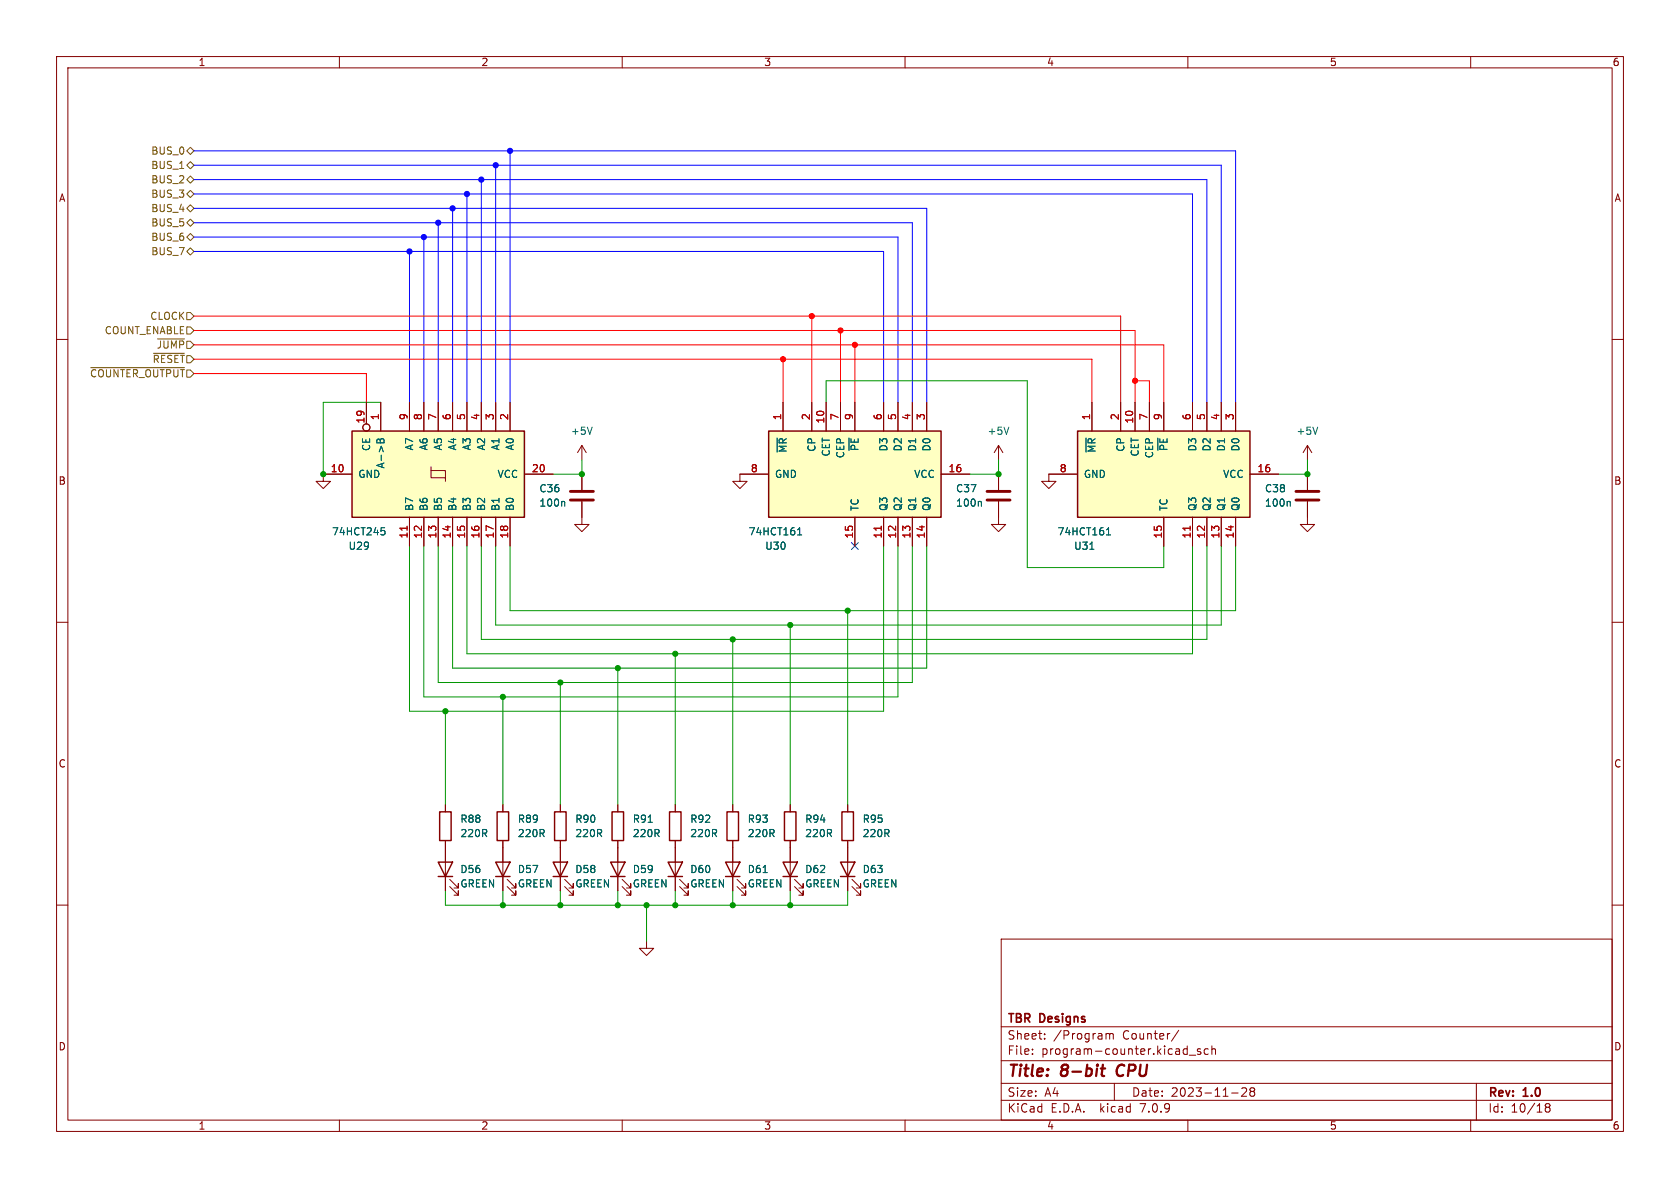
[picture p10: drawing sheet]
<svg xmlns="http://www.w3.org/2000/svg" width="297mm" height="210mm" viewBox="0 0 297 210" stroke-linecap="round" stroke-linejoin="round" font-family="sans-serif">
<g fill="none" stroke="#840000" stroke-width=".18">
<path d="M10 10h277v190h-277zM12 12h273v186h-273zM60 10v2M110 10v2M160 10v2M210 10v2M260 10v2M10 60h2M285 60h2M64.8 71.1v3.8M67.3 71.1v5.1M72.4 71.1v5.1"/>
<path d="M74.9 71.1v5.1M77.5 71.1v5.1M80 71.1v5.1M82.5 71.1v5.1M85.1 71.1v5.1M87.6 71.1v5.1M90.2 71.1v5.1M102.9 78.7l-.8 1.3M102.9 78.7v2.6M102.9 78.7l.7 1.3M138.4 71.1v5.1M143.5 71.1v5.1"/>
<path d="M146 71.1v5.1M148.6 71.1v5.1M151.1 71.1v5.1M156.2 71.1v5.1M158.7 71.1v5.1M161.3 71.1v5.1M163.8 71.1v5.1M176.5 78.7v2.6M176.5 78.7l-.7 1.3M176.5 78.7l.8 1.3M193 71.1v5.1M198.1 71.1v5.1"/>
<path d="M200.7 71.1v5.1M203.2 71.1v5.1M205.7 71.1v5.1M210.8 71.1v5.1M213.4 71.1v5.1M215.9 71.1v5.1M218.4 71.1v5.1M231.1 78.7l-.7 1.3M231.1 78.7v2.6M231.1 78.7l.8 1.3M62.2 83.8h-5.1v1.3h1.3l-1.3 1.3-1.2-1.3h1.2M72.4 91.4v5.1"/>
<path d="M74.9 91.4v5.1M76.2 83.2h2.5v1.3M76.2 82.6v1.9h2.5v.6M77.5 91.4v5.1M80 91.4v5.1M82.5 91.4v5.1M85.1 91.4v5.1M87.6 91.4v5.1M90.2 91.4v5.1M92.7 83.8h5.1M102.9 88.6v4.1h1.2l-1.2 1.3-1.3-1.3h1.3M102.9 83.8v2.8"/>
<path d="M135.9 83.8h-5.1v1.3h1.3l-1.3 1.3-1.3-1.3h1.3M151.1 91.4v5.1M156.2 91.4v5.1M158.7 91.4v5.1M161.3 91.4v5.1M163.8 91.4v5.1M166.4 83.8h5M176.5 88.6v4.1h1.3l-1.3 1.3-1.2-1.3h1.2M176.5 83.8v2.8M190.5 83.8h-5.1v1.3h1.3l-1.3 1.3-1.3-1.3h1.3M205.7 91.4v5.1M210.8 91.4v5.1"/>
<path d="M213.4 91.4v5.1M215.9 91.4v5.1M218.4 91.4v5.1M221 83.8h5.1M231.1 88.6v4.1h1.3l-1.3 1.3-1.2-1.3h1.2M231.1 83.8v2.8M10 110h2M285 110h2M10 160h2M78.7 142.2v1.3M78.7 148.6v8.9M79.5 156.7l1.5 1.5v-.7v.7h-.7"/>
<path d="M79.5 155.4l1.5 1.6v-.8v.8h-.7M88.9 142.2v1.3M88.9 148.6v8.9M89.7 156.7l1.5 1.5v-.7v.7h-.8M89.7 155.4l1.5 1.6v-.8v.8h-.8M99.1 142.2v1.3M99.1 148.6v8.9M99.8 156.7l1.5 1.5v-.7v.7h-.7M99.8 155.4l1.5 1.6v-.8v.8h-.7M109.2 142.2v1.3M109.2 148.6v8.9M110 156.7l1.5 1.5v-.7v.7h-.8"/>
<path d="M110 155.4l1.5 1.6v-.8v.8h-.8M119.4 142.2v1.3M119.4 148.6v8.9M120.1 156.7l1.6 1.5v-.7v.7h-.8M120.1 155.4l1.6 1.6v-.8v.8h-.8M129.5 142.2v1.3M129.5 148.6v8.9M130.3 156.7l1.5 1.5v-.7v.7h-.7M130.3 155.4l1.5 1.6v-.8v.8h-.7M139.7 142.2v1.3M139.7 148.6v8.9M140.5 156.7l1.5 1.5v-.7v.7h-.8"/>
<path d="M140.5 155.4l1.5 1.6v-.8v.8h-.8M149.9 142.2v1.3M149.9 148.6v8.9M150.6 156.7l1.5 1.5v-.7v.7h-.7M150.6 155.4l1.5 1.6v-.8v.8h-.7M285 160h2M114.3 166.4v1.2h1.3l-1.3 1.3-1.3-1.3h1.3M177 166h108v32h-108zM60 198v2M110 198v2M160 198v2M177 194.5h108"/>
<path d="M177 191.5h108M177 187.5h108M177 181.5h108M182.5 186.3v.1M182.5 185.5v.1M184.7 183.6v.1M184.7 182.8v.1M195.5 182.7v1M195.5 182.8l.5-.1 .2 .2M196.2 182.9l.2-.2 .3 .1 .1 .9M196.2 182.9v.8M197 191.5v3"/>
<path d="M208.4 182.1l-1.3 2M210 198v2M210.2 186.5h1.2M212.2 185.5l-.3-.1-.2 .2v.2l.5 .2v.3h-.5M213.6 185.5l-.4-.1-.3 .3v.4l.1 .2h.6M214.2 185.5l.3-.1 .3 .1 .1 .9M214.2 184.9v1.5M217.7 193.2h1.2M219.5 192.4l.6-.1 .2 .1 .1 .3-.9 1.1h.9M221.2 192.9l-.2-.2 .2-.4 .5 .1 .1 .2-.3 .3M221.2 192.9l-.2 .3v.3l.2 .3 .5-.1 .1-.2-.1-.4-.2-.2M221.2 192.9h.3"/>
<path d="M260 198v2M261 191.5v6.5M273.5 195.7l-.3-.2 .3-.4h.2l.3 .3-.3 .3M273.5 195.7l-.3 .3v.3l.3 .3h.2l.3-.3v-.4l-.3-.2M273.5 195.7h.2"/>
<circle cx="64.8" cy="75.6" r=".63"/>
</g>
<path d="M194.6 188.9h.8M195 188.2l-.2 1.7v.2l.4 .1M197.7 188.5a1.27 1.27 0 0 0 0 1.6" fill="none" stroke="#840000" stroke-width=".4"/>
<g fill="#ffffc2" stroke="#ffffc2" stroke-width=".18">
<path d="M190.5 76.2h30.5v15.2h-30.5z"/>
<path d="M62.2 76.2h30.5v15.2h-30.5z"/>
<path d="M135.9 76.2h30.5v15.2h-30.5z"/>
</g>
<g fill="none" stroke="#840000" stroke-width=".25">
<path d="M62.2 76.2h30.5v15.2h-30.5zM135.9 76.2h30.5v15.2h-30.5zM190.5 76.2h30.5v15.2h-30.5zM77.5 152.4h2.5l-1.3 2.5zM77.5 154.9h2.5M77.7 143.5h2.1v5.1h-2.1zM87.6 152.4h2.6l-1.3 2.5zM87.6 154.9h2.6M87.9 143.5h2v5.1h-2zM97.8 152.4h2.5l-1.2 2.5zM97.8 154.9h2.5M98 143.5h2.1v5.1h-2.1z"/>
<path d="M107.9 152.4h2.6l-1.3 2.5zM107.9 154.9h2.6M108.2 143.5h2v5.1h-2zM118.1 152.4h2.5l-1.2 2.5zM118.1 154.9h2.5M118.4 143.5h2v5.1h-2zM128.3 152.4h2.5l-1.3 2.5zM128.3 154.9h2.5M128.5 143.5h2.1v5.1h-2.1zM138.4 152.4h2.6l-1.3 2.5zM138.4 154.9h2.6M138.7 143.5h2v5.1h-2z"/>
<path d="M148.6 152.4h2.5l-1.2 2.5zM148.6 154.9h2.5M148.8 143.5h2.1v5.1h-2.1z"/>
</g>
<g fill="none" stroke="#006464" stroke-width=".18">
<path d="M66.7 77.7l.3-.1 .2 .3 .1-.3h.3l.3 .2v.5h-1.3zM67.2 77.9v.4M104.7 75.5l-.4 1.3M137.4 77.4v2.5M178.3 75.5l-.4 1.3M192 77.4v2.5M233 75.5l-.5 1.3M67.4 93.3h.6M67.5 93.8h.3l.3 .2-.2 .5-.4 .1M99.7 88.6l.1 .2v.7M141 94.6h.7M141 93.7l.4-.4v1.3"/>
<path d="M173.3 88.6l.2 .2v.7M192.7 97.1h.7M195.6 94.6h.7M195.6 93.7l.4-.4v1.3M227.9 88.6l.2 .2v.7M114.6 145.4h.7M134.9 154.2h.7"/>
</g>
<path d="M72 93v.7M155.8 93v.7M210.4 93v.7" fill="none" stroke="#a90000" stroke-width=".18"/>
<path d="M100.8 88.4h4.1M100.8 86.9h4.1M174.5 88.4h4.1M174.5 86.9h4.1M229.1 88.4h4.1M229.1 86.9h4.1" fill="none" stroke="#840000" stroke-width=".51"/>
<g fill="none" stroke="#725600" stroke-width=".18">
<path d="M33 36.8l.7-.6 .6 .6-.6 .7zM33 26.7l.7-.7 .6 .7-.6 .6zM33 29.2l.7-.6 .6 .6-.6 .6zM33 39.4l.7-.7 .6 .7-.6 .6zM33.7 33.7l.6 .6-.6 .6-.7-.6zM33.7 31.1l.6 .7-.6 .6-.7-.6zM27.8 59.9h4.8M33 41.9l.7-.6 .6 .6-.6 .6zM33 44.5l.7-.7 .6 .7-.6 .6zM33 57.8h.7l.6 .6-.6 .7h-.7zM33 55.2h.7l.6 .7-.6 .6h-.7zM16 65h16.6"/>
<path d="M27.1 62.5h5.5"/>
</g>
<g fill="none" stroke="#009600" stroke-width=".18">
<path d="M67.3 71.1h-10.2v12.7M146 71.1v-3.8h35.6v33h24.1v-3.8M72.4 96.5v29.2h83.8v-29.2M74.9 96.5v26.7h83.8v-26.7M77.5 96.5v24.2h83.8v-24.2M80 96.5v21.6h83.8v-21.6M82.5 96.5v19.1h128.3v-19.1M85.1 96.5v16.5h128.3v-16.5M87.6 96.5v14h128.3v-14M90.2 96.5v11.5h128.2v-11.5M102.9 81.3v2.5h-5.1M176.5 81.3v2.5h-5.1"/>
<path d="M231.1 81.3v2.5h-5M109.2 118.1v24.1M119.4 115.6v26.6M129.5 113v29.2M139.7 110.5v31.7M149.9 108v34.2M78.7 125.7v16.5M88.9 123.2v19M99.1 120.7v21.5M78.7 157.5v2.5h71.2v-2.5M88.9 157.5v2.5M99.1 157.5v2.5"/>
<path d="M109.2 157.5v2.5M119.4 157.5v2.5M129.5 157.5v2.5M139.7 157.5v2.5M114.3 160v6.4"/>
</g>
<path d="M34.3 55.9h163.8v15.2M34.3 58.4h166.4v12.7M143.5 55.9v15.2M148.6 58.4v12.7M34.3 66h30.5v5.1M34.3 63.5h158.7v7.6M34.3 61h171.4v10.1M138.4 63.5v7.6M151.1 61v10.1M200.7 67.3h2.5v3.8" fill="none" stroke="#f00" stroke-width=".18"/>
<g fill="none" stroke="#00f" stroke-width=".18">
<path d="M34.3 31.8h179.1v39.3M34.3 39.4h127v31.7M34.3 36.8h129.5v34.3M34.3 34.3h176.5v36.8M34.3 29.2h181.6v41.9M34.3 26.7h184.1v44.4M77.5 39.4v31.7M80 36.8v34.3M82.5 34.3v36.8M85.1 31.8v39.3M87.6 29.2v41.9M90.2 26.7v44.4"/>
<path d="M34.3 44.5h121.9v26.6M34.3 41.9h124.4v29.2M72.4 44.5v26.6M74.9 41.9v29.2"/>
</g>
<path d="M150.5 95.9l1.2 1.2M151.7 95.9l-1.2 1.2" fill="none" stroke="#000084" stroke-width=".18"/>
<g fill="#009600" stroke="#009600" stroke-width=".18">
<circle cx="88.9" cy="123.2" r=".46"/>
<circle cx="78.7" cy="125.7" r=".46"/>
<circle cx="88.9" cy="160" r=".46"/>
<circle cx="99.1" cy="160" r=".46"/>
<circle cx="129.5" cy="113" r=".46"/>
<circle cx="119.4" cy="115.6" r=".46"/>
<circle cx="139.7" cy="160" r=".46"/>
<circle cx="129.5" cy="160" r=".46"/>
<circle cx="99.1" cy="120.7" r=".46"/>
<circle cx="109.2" cy="118.1" r=".46"/>
<circle cx="139.7" cy="110.5" r=".46"/>
<circle cx="149.9" cy="108" r=".46"/>
<circle cx="57.1" cy="83.8" r=".46"/>
<circle cx="102.9" cy="83.8" r=".46"/>
<circle cx="109.2" cy="160" r=".46"/>
<circle cx="114.3" cy="160" r=".46"/>
<circle cx="119.4" cy="160" r=".46"/>
<circle cx="231.1" cy="83.8" r=".46"/>
<circle cx="176.5" cy="83.8" r=".46"/>
</g>
<g fill="#00f" stroke="#00f" stroke-width=".18">
<circle cx="72.4" cy="44.5" r=".46"/>
<circle cx="74.9" cy="41.9" r=".46"/>
<circle cx="77.5" cy="39.4" r=".46"/>
<circle cx="90.2" cy="26.7" r=".46"/>
<circle cx="82.5" cy="34.3" r=".46"/>
<circle cx="85.1" cy="31.8" r=".46"/>
<circle cx="87.6" cy="29.2" r=".46"/>
<circle cx="80" cy="36.8" r=".46"/>
</g>
<g fill="#f00" stroke="#f00" stroke-width=".18">
<circle cx="138.4" cy="63.5" r=".46"/>
<circle cx="151.1" cy="61" r=".46"/>
<circle cx="143.5" cy="55.9" r=".46"/>
<circle cx="148.6" cy="58.4" r=".46"/>
<circle cx="200.7" cy="67.3" r=".46"/>
</g>
<g font-size="2.8" fill="#840000">
<text x="178" y="190.9">Title:</text>
<text x="187.7" y="190.9">8-bit</text>
<text x="198.3" y="190.9">CPU</text>
</g>
<g font-size="2.1" fill="#840000">
<text x="178" y="184">Sheet:</text>
<text x="178" y="181.2">TBR</text>
<text x="183.9" y="181.2">Designs</text>
<text x="186.2" y="184">/Program</text>
<text x="198.5" y="184">Counter/</text>
<text x="178" y="186.7">File:</text>
<text x="184.1" y="186.7">program-counter.kicad_sch</text>
<text x="178" y="196.9">KiCad</text>
<text x="178" y="194.1">Size:</text>
<text x="184.7" y="194.1">A4</text>
<text x="185.7" y="196.9">E.D.A.</text>
<text x="194.6" y="196.9">kicad</text>
<text x="200" y="194.1">Date:</text>
<text x="201.8" y="196.9">7.0.9</text>
<text x="207" y="194.1">2023-11-28</text>
<text x="263" y="194.3">Rev:</text>
<text x="263" y="196.9">Id:</text>
<text x="267.1" y="196.9">10/18</text>
<text x="269.4" y="194.3">1.0</text>
</g>
<g font-size="1.8" fill="#840000">
<text x="35" y="11.9">1</text>
<text x="85" y="11.9">2</text>
<text x="135" y="11.9">3</text>
<text x="185" y="11.9">4</text>
<text x="235" y="11.9">5</text>
<text x="285" y="11.9">6</text>
<text x="10.3" y="35.9">A</text>
<text x="285.3" y="35.9">A</text>
<text x="10.3" y="85.9">B</text>
<text x="285.3" y="85.9">B</text>
<text x="10.3" y="135.9">C</text>
<text x="285.3" y="135.9">C</text>
<text x="10.3" y="185.9">D</text>
<text x="285.3" y="185.9">D</text>
<text x="35" y="199.9">1</text>
<text x="85" y="199.9">2</text>
<text x="135" y="199.9">3</text>
<text x="185" y="199.9">4</text>
<text x="235" y="199.9">5</text>
<text x="285" y="199.9">6</text>
</g>
<g font-size="1.8" fill="#725600">
<text x="26.6" y="27.5">BUS_0</text>
<text x="26.6" y="35.2">BUS_3</text>
<text x="26.6" y="32.6">BUS_2</text>
<text x="26.6" y="30.1">BUS_1</text>
<text x="26.6" y="37.7">BUS_4</text>
<text x="26.6" y="40.2">BUS_5</text>
<text x="26.6" y="42.8">BUS_6</text>
<text x="26.6" y="45.3">BUS_7</text>
<text x="18.4" y="59.3">COUNT_ENABLE</text>
<text x="26.5" y="56.7">CLOCK</text>
<text x="26.9" y="64.4">~{RESET}</text>
<text x="27.6" y="61.8">~{JUMP}</text>
<text x="15.8" y="66.9">~{COUNTER_OUTPUT}</text>
</g>
<g font-size="1.8" fill="#a90000">
<text x="64.5" y="75" transform="rotate(-90 64.5 75)">19</text>
<text x="67.1" y="74.4" transform="rotate(-90 67.1 74.4)">1</text>
<text x="72.1" y="74.4" transform="rotate(-90 72.1 74.4)">9</text>
<text x="74.7" y="74.4" transform="rotate(-90 74.7 74.4)">8</text>
<text x="77.2" y="74.4" transform="rotate(-90 77.2 74.4)">7</text>
<text x="79.8" y="74.4" transform="rotate(-90 79.8 74.4)">6</text>
<text x="82.3" y="74.4" transform="rotate(-90 82.3 74.4)">5</text>
<text x="84.8" y="74.4" transform="rotate(-90 84.8 74.4)">4</text>
<text x="87.4" y="74.4" transform="rotate(-90 87.4 74.4)">3</text>
<text x="89.9" y="74.4" transform="rotate(-90 89.9 74.4)">2</text>
<text x="138.2" y="74.4" transform="rotate(-90 138.2 74.4)">1</text>
<text x="143.3" y="74.4" transform="rotate(-90 143.3 74.4)">2</text>
<text x="145.8" y="75" transform="rotate(-90 145.8 75)">10</text>
<text x="148.3" y="74.4" transform="rotate(-90 148.3 74.4)">7</text>
<text x="150.9" y="74.4" transform="rotate(-90 150.9 74.4)">9</text>
<text x="156" y="74.4" transform="rotate(-90 156 74.4)">6</text>
<text x="158.5" y="74.4" transform="rotate(-90 158.5 74.4)">5</text>
<text x="161" y="74.4" transform="rotate(-90 161 74.4)">4</text>
<text x="163.6" y="74.4" transform="rotate(-90 163.6 74.4)">3</text>
<text x="192.8" y="74.4" transform="rotate(-90 192.8 74.4)">1</text>
<text x="197.9" y="74.4" transform="rotate(-90 197.9 74.4)">2</text>
<text x="200.4" y="75" transform="rotate(-90 200.4 75)">10</text>
<text x="202.9" y="74.4" transform="rotate(-90 202.9 74.4)">7</text>
<text x="205.5" y="74.4" transform="rotate(-90 205.5 74.4)">9</text>
<text x="210.6" y="74.4" transform="rotate(-90 210.6 74.4)">6</text>
<text x="213.1" y="74.4" transform="rotate(-90 213.1 74.4)">5</text>
<text x="215.6" y="74.4" transform="rotate(-90 215.6 74.4)">4</text>
<text x="218.2" y="74.4" transform="rotate(-90 218.2 74.4)">3</text>
<text x="58.4" y="83.6">10</text>
<text x="93.9" y="83.6">20</text>
<text x="132.6" y="83.6">8</text>
<text x="167.6" y="83.6">16</text>
<text x="187.3" y="83.6">8</text>
<text x="222.2" y="83.6">16</text>
<text x="72.1" y="95.3" transform="rotate(-90 72.1 95.3)">11</text>
<text x="74.7" y="95.3" transform="rotate(-90 74.7 95.3)">12</text>
<text x="77.2" y="95.3" transform="rotate(-90 77.2 95.3)">13</text>
<text x="79.8" y="95.3" transform="rotate(-90 79.8 95.3)">14</text>
<text x="82.3" y="95.3" transform="rotate(-90 82.3 95.3)">15</text>
<text x="84.8" y="95.3" transform="rotate(-90 84.8 95.3)">16</text>
<text x="87.4" y="95.3" transform="rotate(-90 87.4 95.3)">17</text>
<text x="89.9" y="95.3" transform="rotate(-90 89.9 95.3)">18</text>
<text x="150.9" y="95.3" transform="rotate(-90 150.9 95.3)">15</text>
<text x="156" y="95.3" transform="rotate(-90 156 95.3)">11</text>
<text x="158.5" y="95.3" transform="rotate(-90 158.5 95.3)">12</text>
<text x="161" y="95.3" transform="rotate(-90 161 95.3)">13</text>
<text x="163.6" y="95.3" transform="rotate(-90 163.6 95.3)">14</text>
<text x="205.5" y="95.3" transform="rotate(-90 205.5 95.3)">15</text>
<text x="210.6" y="95.3" transform="rotate(-90 210.6 95.3)">11</text>
<text x="213.1" y="95.3" transform="rotate(-90 213.1 95.3)">12</text>
<text x="215.6" y="95.3" transform="rotate(-90 215.6 95.3)">13</text>
<text x="218.2" y="95.3" transform="rotate(-90 218.2 95.3)">14</text>
</g>
<g font-size="1.8" fill="#006464">
<text x="100.8" y="77.1">+5V</text>
<text x="174.5" y="77.1">+5V</text>
<text x="229.1" y="77.1">+5V</text>
<text x="65.6" y="79.8" transform="rotate(-90 65.6 79.8)">CE</text>
<text x="68.2" y="82.9" transform="rotate(-90 68.2 82.9)">A-&gt;B</text>
<text x="73.3" y="79.7" transform="rotate(-90 73.3 79.7)">A7</text>
<text x="75.8" y="79.7" transform="rotate(-90 75.8 79.7)">A6</text>
<text x="78.3" y="79.7" transform="rotate(-90 78.3 79.7)">A5</text>
<text x="80.9" y="79.7" transform="rotate(-90 80.9 79.7)">A4</text>
<text x="83.4" y="79.7" transform="rotate(-90 83.4 79.7)">A3</text>
<text x="86" y="79.7" transform="rotate(-90 86 79.7)">A2</text>
<text x="88.5" y="79.7" transform="rotate(-90 88.5 79.7)">A1</text>
<text x="91" y="79.7" transform="rotate(-90 91 79.7)">A0</text>
<text x="139.3" y="80.1" transform="rotate(-90 139.3 80.1)">~{MR}</text>
<text x="144.4" y="80" transform="rotate(-90 144.4 80)">CP</text>
<text x="146.9" y="80.8" transform="rotate(-90 146.9 80.8)">CET</text>
<text x="149.5" y="81.1" transform="rotate(-90 149.5 81.1)">CEP</text>
<text x="152" y="79.8" transform="rotate(-90 152 79.8)">~{PE}</text>
<text x="157.1" y="79.9" transform="rotate(-90 157.1 79.9)">D3</text>
<text x="159.6" y="79.9" transform="rotate(-90 159.6 79.9)">D2</text>
<text x="162.2" y="79.9" transform="rotate(-90 162.2 79.9)">D1</text>
<text x="164.7" y="79.9" transform="rotate(-90 164.7 79.9)">D0</text>
<text x="193.9" y="80.1" transform="rotate(-90 193.9 80.1)">~{MR}</text>
<text x="199" y="80" transform="rotate(-90 199 80)">CP</text>
<text x="201.5" y="80.8" transform="rotate(-90 201.5 80.8)">CET</text>
<text x="204.1" y="81.1" transform="rotate(-90 204.1 81.1)">CEP</text>
<text x="206.6" y="79.8" transform="rotate(-90 206.6 79.8)">~{PE}</text>
<text x="211.7" y="79.9" transform="rotate(-90 211.7 79.9)">D3</text>
<text x="214.2" y="79.9" transform="rotate(-90 214.2 79.9)">D2</text>
<text x="216.8" y="79.9" transform="rotate(-90 216.8 79.9)">D1</text>
<text x="219.3" y="79.9" transform="rotate(-90 219.3 79.9)">D0</text>
<text x="63.2" y="84.7">GND</text>
<text x="87.9" y="84.7">VCC</text>
<text x="95.3" y="89.8">100n</text>
<text x="95.3" y="87.2">C36</text>
<text x="136.9" y="84.7">GND</text>
<text x="161.5" y="84.7">VCC</text>
<text x="168.9" y="89.8">100n</text>
<text x="168.9" y="87.2">C37</text>
<text x="191.5" y="84.7">GND</text>
<text x="216.1" y="84.7">VCC</text>
<text x="223.5" y="89.8">100n</text>
<text x="223.5" y="87.2">C38</text>
<text x="58.6" y="94.8">74HCT245</text>
<text x="73.3" y="90.4" transform="rotate(-90 73.3 90.4)">B7</text>
<text x="75.8" y="90.4" transform="rotate(-90 75.8 90.4)">B6</text>
<text x="78.3" y="90.4" transform="rotate(-90 78.3 90.4)">B5</text>
<text x="80.9" y="90.4" transform="rotate(-90 80.9 90.4)">B4</text>
<text x="83.4" y="90.4" transform="rotate(-90 83.4 90.4)">B3</text>
<text x="86" y="90.4" transform="rotate(-90 86 90.4)">B2</text>
<text x="88.5" y="90.4" transform="rotate(-90 88.5 90.4)">B1</text>
<text x="91" y="90.4" transform="rotate(-90 91 90.4)">B0</text>
<text x="132.3" y="94.8">74HCT161</text>
<text x="152" y="90.4" transform="rotate(-90 152 90.4)">TC</text>
<text x="157.1" y="90.4" transform="rotate(-90 157.1 90.4)">Q3</text>
<text x="159.6" y="90.4" transform="rotate(-90 159.6 90.4)">Q2</text>
<text x="162.2" y="90.4" transform="rotate(-90 162.2 90.4)">Q1</text>
<text x="164.7" y="90.4" transform="rotate(-90 164.7 90.4)">Q0</text>
<text x="186.9" y="94.8">74HCT161</text>
<text x="206.6" y="90.4" transform="rotate(-90 206.6 90.4)">TC</text>
<text x="211.7" y="90.4" transform="rotate(-90 211.7 90.4)">Q3</text>
<text x="214.2" y="90.4" transform="rotate(-90 214.2 90.4)">Q2</text>
<text x="216.8" y="90.4" transform="rotate(-90 216.8 90.4)">Q1</text>
<text x="219.3" y="90.4" transform="rotate(-90 219.3 90.4)">Q0</text>
<text x="61.5" y="97.4">U29</text>
<text x="135.2" y="97.4">U30</text>
<text x="189.8" y="97.4">U31</text>
<text x="81.3" y="148.2">220R</text>
<text x="81.3" y="145.6">R88</text>
<text x="91.4" y="148.2">220R</text>
<text x="91.4" y="145.6">R89</text>
<text x="101.6" y="148.2">220R</text>
<text x="101.6" y="145.6">R90</text>
<text x="111.8" y="148.2">220R</text>
<text x="111.8" y="145.6">R91</text>
<text x="121.9" y="148.2">220R</text>
<text x="121.9" y="145.6">R92</text>
<text x="132.1" y="148.2">220R</text>
<text x="132.1" y="145.6">R93</text>
<text x="142.2" y="148.2">220R</text>
<text x="142.2" y="145.6">R94</text>
<text x="152.4" y="148.2">220R</text>
<text x="152.4" y="145.6">R95</text>
<text x="81.3" y="154.5">D56</text>
<text x="91.4" y="154.5">D57</text>
<text x="101.6" y="154.5">D58</text>
<text x="111.8" y="154.5">D59</text>
<text x="121.9" y="154.5">D60</text>
<text x="132.1" y="154.5">D61</text>
<text x="142.2" y="154.5">D62</text>
<text x="152.4" y="154.5">D63</text>
<text x="81.3" y="157.1">GREEN</text>
<text x="91.4" y="157.1">GREEN</text>
<text x="101.6" y="157.1">GREEN</text>
<text x="111.8" y="157.1">GREEN</text>
<text x="121.9" y="157.1">GREEN</text>
<text x="132.1" y="157.1">GREEN</text>
<text x="142.2" y="157.1">GREEN</text>
<text x="152.4" y="157.1">GREEN</text>
</g>
</svg>
